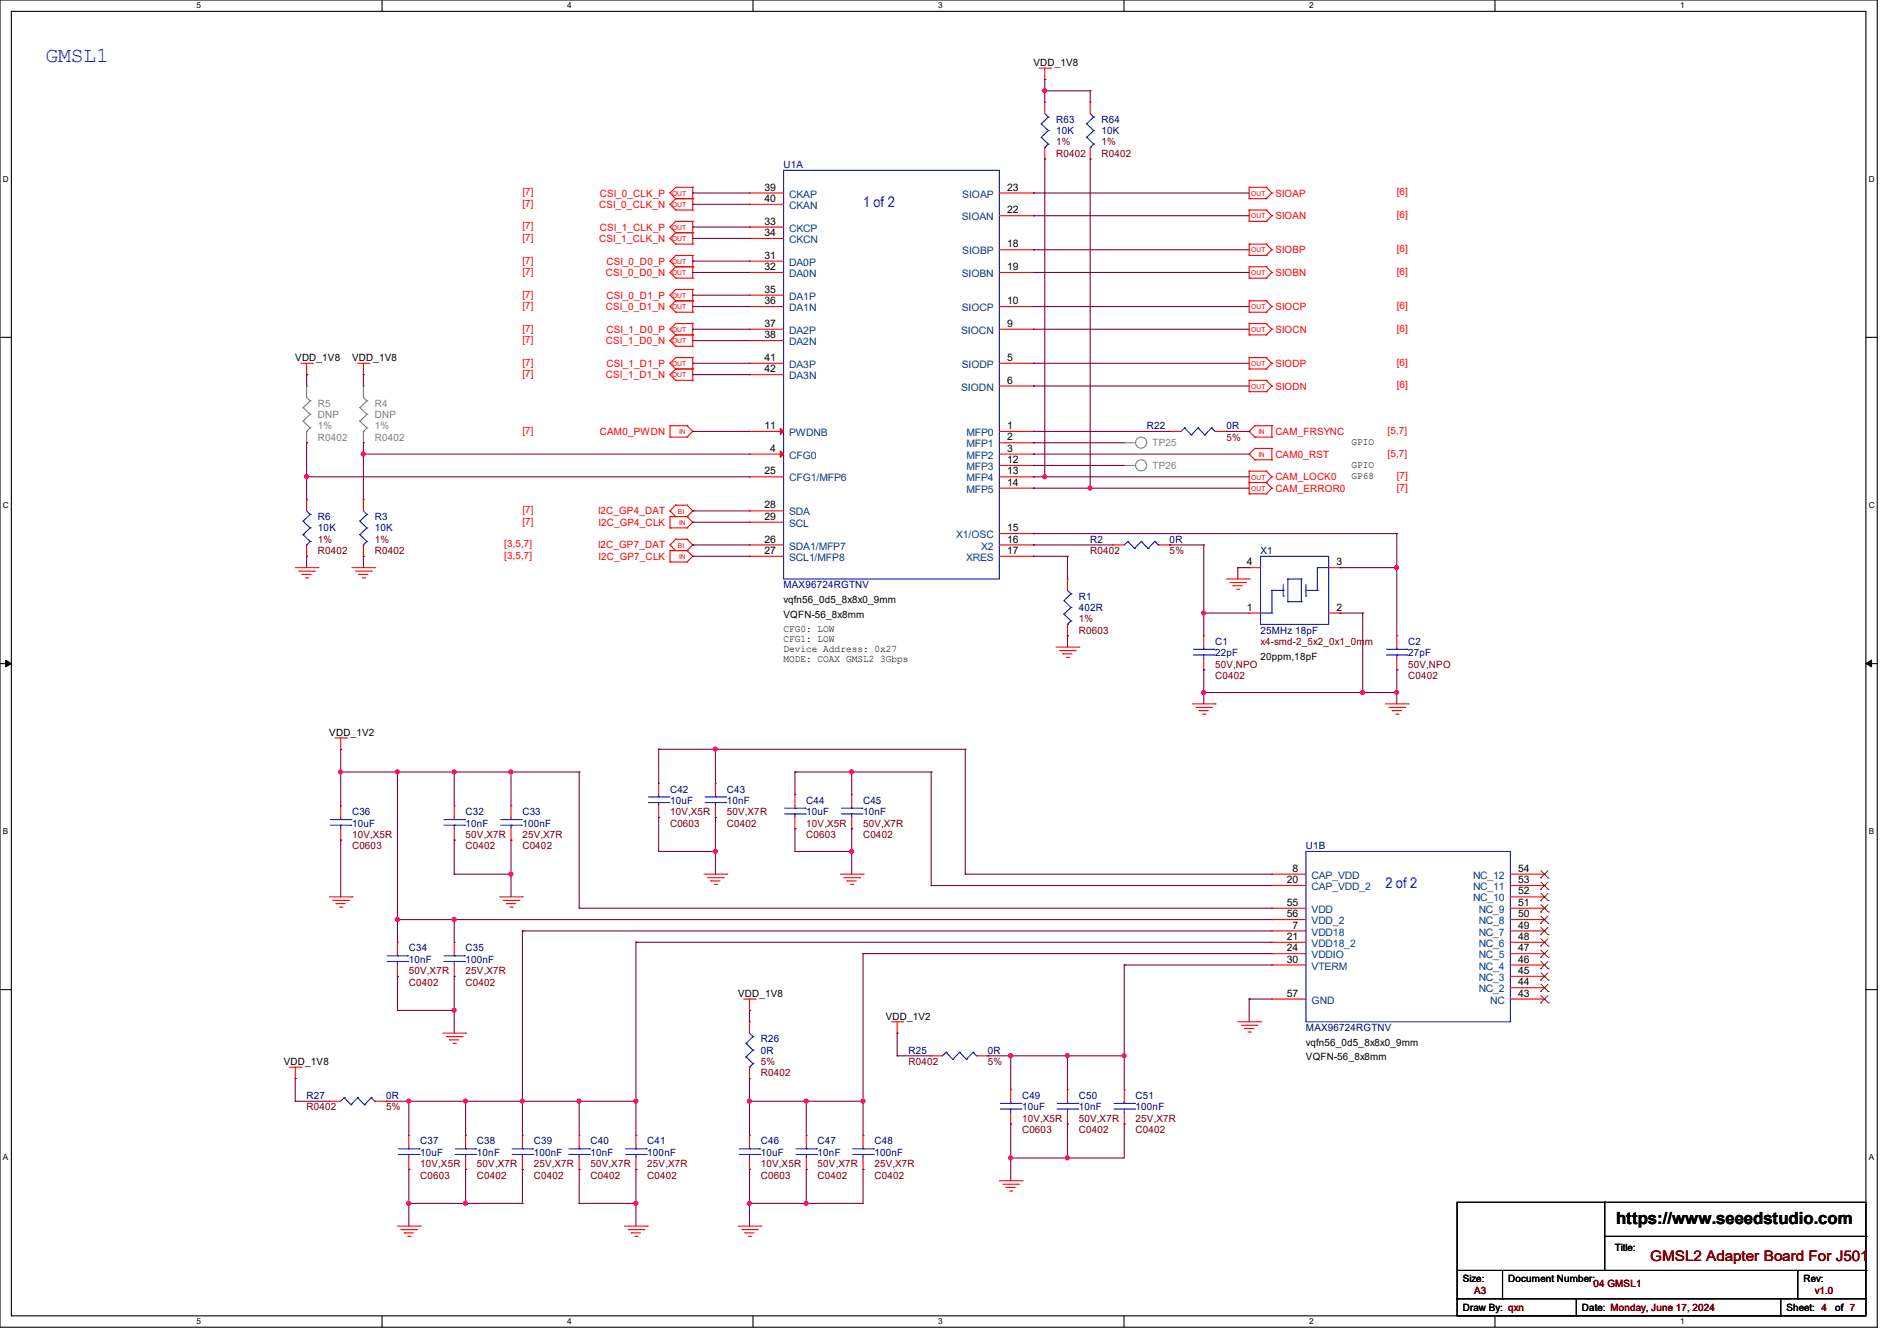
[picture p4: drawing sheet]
<svg xmlns="http://www.w3.org/2000/svg" width="297mm" height="210mm" viewBox="0 0 297 210" stroke-linecap="round" stroke-linejoin="round" font-family="sans-serif">
<path d="M0 0h293.9v207.9h-293.9zM1.8 1.8h290.3v204.3h-290.3z" fill="none" stroke="#000" stroke-width=".17"/>
<g fill="#fff">
<path d="M30.8 .2h.7v1.4h-.7z"/>
<path d="M30.8 206.2h.7v1.4h-.7z"/>
</g>
<path d="M59.8 0v1.8M59.8 206.1v1.8" fill="none" stroke="#000" stroke-width=".17"/>
<g fill="#fff">
<path d="M88.8 .2h.7v1.4h-.7z"/>
<path d="M88.8 206.2h.7v1.4h-.7z"/>
</g>
<path d="M117.9 0v1.8M117.9 206.1v1.8" fill="none" stroke="#000" stroke-width=".17"/>
<g fill="#fff">
<path d="M146.9 .2h.7v1.4h-.7z"/>
<path d="M146.9 206.2h.7v1.4h-.7z"/>
</g>
<path d="M176 0v1.8M176 206.1v1.8" fill="none" stroke="#000" stroke-width=".17"/>
<g fill="#fff">
<path d="M205 .2h.7v1.4h-.7z"/>
<path d="M205 206.2h.7v1.4h-.7z"/>
</g>
<path d="M234.1 0v1.8M234.1 206.1v1.8" fill="none" stroke="#000" stroke-width=".17"/>
<g fill="#fff">
<path d="M263.1 .2h.6v1.4h-.6z"/>
<path d="M263.1 206.2h.6v1.4h-.6z"/>
<path d="M.5 27.3h.9v1.4h-.9z"/>
<path d="M292.6 27.3h.9v1.4h-.9z"/>
<path d="M.5 78.4h.9v1.4h-.9z"/>
<path d="M292.6 78.4h.9v1.4h-.9z"/>
</g>
<path d="M0 52.8h1.8M292.1 52.8h1.8" fill="none" stroke="#000" stroke-width=".17"/>
<g fill="#fff">
<path d="M.5 129.5h.8v1.4h-.8z"/>
<path d="M292.6 129.5h.8v1.4h-.8z"/>
</g>
<path d="M0 103.9h1.8M292.1 103.9h1.8" fill="none" stroke="#000" stroke-width=".17"/>
<path d="M.9 103.4l.9 .5-.9 .5zM292.1 103.9l.9-.5v1z" fill="#000" stroke="#000" stroke-width=".16"/>
<g fill="#fff">
<path d="M.5 180.5h.8v1.4h-.8z"/>
<path d="M292.6 180.5h.8v1.4h-.8z"/>
</g>
<g fill="none" stroke="#000" stroke-width=".17">
<path d="M0 155h1.8M292.1 155h1.8M228.1 188.3h64v17.8h-64zM228.1 199h64M235.2 199v4.4M251.2 188.3h.1M251.2 188.3v10.7M251.2 193.6h40.9M281.5 199v4.4M292.1 199h.1M292.1 193.6h.1M228.1 203.4h.1"/>
<path d="M228.1 203.4h64M235.2 203.4h.1M246.8 206.1h.1M246.8 203.4v2.7M278.8 206.1h.1M278.8 203.4v2.7M281.5 203.4h.1"/>
</g>
<g fill="none" stroke="#f00" stroke-width=".17">
<path d="M162.7 10.7h1.8M163.6 12.4h.1M163.6 16h.1M163.6 10.7v1.7M163.6 16v1.8M164.5 10.7h.1M170.7 16h.1M170.7 16v1.8M104.9 30.2h.1M104.9 32h.1M104.9 35.6h.1M104.9 37.3h.1"/>
<path d="M104.9 30.2l.9 .9M104.9 32l.9 .9M104.9 35.6l.9 .8M104.9 37.3l.9 .9M105.8 29.3h.1M105.8 31.1h.1M105.8 32.9h.1M105.8 34.7h.1M105.8 36.4h.1M105.8 38.2h.1M105.8 29.3l-.9 .9M105.8 31.1h2.7"/>
<path d="M105.8 29.3h2.7M105.8 31.1l-.9 .9M105.8 32.9h2.7M105.8 34.7l-.9 .9M105.8 36.4h2.7M105.8 34.7h2.7M105.8 36.4l-.9 .9M105.8 38.2h2.7M108.5 29.3h.1M108.5 31.1h.1M108.5 32.9h.1M108.5 34.7h.1"/>
<path d="M108.5 36.4h.1M108.5 38.2h.1M108.5 29.3v3.6M108.5 34.7v3.5M117.3 32h.1M117.3 30.2h.1M117.3 37.3h.1M117.3 35.6h.1M117.3 32h5.4M117.3 30.2h5.4M117.3 37.3h5.4M117.3 35.6h5.4"/>
<path d="M156.5 30.2h5.3M156.5 39.1h5.3M156.5 33.8h5.3M161.8 39.1h.1M161.8 33.8h.1M161.8 30.2h.1M163.6 24.9h.1M163.6 23.1v1.8M170.7 24.9h.1M170.7 23.1v1.8M195.6 29.3h.1M195.6 31.1h.1"/>
<path d="M195.6 32.9h.1M195.6 34.7h.1M195.6 38.2h.1M195.6 31.1h2.6M195.6 29.3h2.6M195.6 32.9h2.6M195.6 34.7h2.6M195.6 38.2h2.6M195.6 29.3v1.8M195.6 32.9v1.8M195.6 38.2v1.8M198.2 29.3h.1"/>
<path d="M198.2 31.1h.1M198.2 32.9h.1M198.2 34.7h.1M198.2 38.2h.1M198.2 29.3l.9 .9M198.2 32.9l.9 .9M198.2 38.2l.9 .9M199.1 30.2h.1M199.1 33.8h.1M199.1 39.1h.1M199.1 30.2l-.9 .9M199.1 33.8l-.9 .9"/>
<path d="M199.1 39.1l-.9 .9M47.1 56.9h1.8M48 58.7h.1M48 56.9v1.8M48.9 56.9h.1M56 56.9h1.8M56.9 58.7h.1M56.9 56.9v1.8M57.8 56.9h.1M104.9 40.9h.1M104.9 42.7h.1M104.9 46.2h.1"/>
<path d="M104.9 48h.1M104.9 51.6h.1M104.9 53.3h.1M104.9 56.9h.1M104.9 58.7h.1M104.9 40.9l.9 .9M104.9 42.7l.9 .9M104.9 46.2l.9 .9M104.9 48l.9 .9M104.9 51.6l.9 .9M104.9 53.3l.9 .9M104.9 56.9l.9 .9"/>
<path d="M104.9 58.7l.9 .9M105.8 40h.1M105.8 41.8h.1M105.8 43.6h.1M105.8 45.3h.1M105.8 47.1h.1M105.8 48.9h.1M105.8 50.7h.1M105.8 52.5h.1M105.8 54.2h.1M105.8 56h.1M105.8 57.8h.1"/>
<path d="M105.8 59.6h.1M105.8 40l-.9 .9M105.8 41.8h2.7M105.8 40h2.7M105.8 41.8l-.9 .9M105.8 43.6h2.7M105.8 45.3l-.9 .9M105.8 47.1h2.7M105.8 45.3h2.7M105.8 47.1l-.9 .9M105.8 48.9h2.7M105.8 50.7l-.9 .9"/>
<path d="M105.8 52.5h2.7M105.8 50.7h2.7M105.8 52.5l-.9 .8M105.8 54.2h2.7M105.8 56l-.9 .9M105.8 57.8h2.7M105.8 56h2.7M105.8 57.8l-.9 .9M105.8 59.6h2.7M108.5 40h.1M108.5 41.8h.1M108.5 43.6h.1"/>
<path d="M108.5 45.3h.1M108.5 47.1h.1M108.5 48.9h.1M108.5 50.7h.1M108.5 52.5h.1M108.5 54.2h.1M108.5 56h.1M108.5 57.8h.1M108.5 59.6h.1M108.5 40v3.6M108.5 45.3v3.6M108.5 50.7v3.5"/>
<path d="M108.5 56v3.6M117.3 42.7h.1M117.3 40.9h.1M117.3 48h.1M117.3 46.2h.1M117.3 53.3h.1M117.3 51.6h.1M117.3 58.7h.1M117.3 56.9h.1M117.3 56.9h5.4M117.3 42.7h5.4M117.3 40.9h5.4"/>
<path d="M117.3 48h5.4M117.3 46.2h5.4M117.3 53.3h5.4M117.3 51.6h5.4M117.3 58.7h5.4M156.5 56.9h5.3M156.5 42.7h5.3M156.5 48h5.3M156.5 51.6h5.3M161.8 42.7h.1M161.8 56.9h.1M161.8 51.6h.1"/>
<path d="M161.8 48h.1M195.6 40h.1M195.6 41.8h.1M195.6 43.6h.1M195.6 47.1h.1M195.6 48.9h.1M195.6 50.7h.1M195.6 52.5h.1M195.6 56h.1M195.6 57.8h.1M195.6 59.6h.1M195.6 41.8h2.6"/>
<path d="M195.6 40h2.6M195.6 43.6h2.6M195.6 47.1h2.6M195.6 48.9h2.6M195.6 52.5h2.6M195.6 50.7h2.6M195.6 57.8h2.6M195.6 56h2.6M195.6 59.6h2.6M195.6 41.8v1.8M195.6 47.1v1.8M195.6 50.7v1.8"/>
<path d="M195.6 56v1.8M195.6 59.6v1.7M198.2 40h.1M198.2 41.8h.1M198.2 43.6h.1M198.2 47.1h.1M198.2 48.9h.1M198.2 50.7h.1M198.2 52.5h.1M198.2 56h.1M198.2 57.8h.1M198.2 59.6h.1"/>
<path d="M198.2 41.8l.9 .9M198.2 47.1l.9 .9M198.2 50.7l.9 .9M198.2 56l.9 .9M198.2 59.6l.9 .9M199.1 42.7h.1M199.1 48h.1M199.1 51.6h.1M199.1 56.9h.1M199.1 42.7l-.9 .9M199.1 48l-.9 .9M199.1 51.6l-.9 .9"/>
<path d="M199.1 56.9l-.9 .9M48 78.2h.1M48 78.2v1.8M56.9 78.2h.1M56.9 78.2v1.8M104.9 66.7h.1M104.9 68.5h.1M104.9 68.5h2.7M104.9 66.7h2.7M104.9 66.7v1.8M105.8 79.1h.1M105.8 79.1h1.8"/>
<path d="M105.8 79.1l-.9 .9M107.6 66.7h.1M107.6 68.5h.1M107.6 79.1h.1M107.6 66.7l.9 .9M107.6 79.1l.9 .9M108.5 67.6h.1M108.5 67.6l-.9 .9M117.3 71.1h.1M117.3 67.6h.1M117.3 74.7h.1M117.3 67.6h5.4"/>
<path d="M117.3 71.1h5.4M117.3 74.7h5.4M156.5 67.6h5.3M156.5 71.1h5.3M156.5 60.5h5.3M156.5 74.7h5.3M156.5 69.3h5.3M156.5 72.9h5.3M156.5 76.5h5.3M161.8 60.5h.1M161.8 67.6h.1M161.8 69.3h.1"/>
<path d="M161.8 71.1h.1M161.8 72.9h.1M161.8 74.7h.1M161.8 76.5h.1M183.1 67.6h.1M183.1 67.6h1.8M190.2 67.6h1.8M192 67.6h.1M195.6 71.1h.1M195.6 67.6h.1M195.6 73.8h.1M195.6 75.6h.1"/>
<path d="M195.6 77.3h.1M195.6 61.3h.1M195.6 71.1l.9 .9M195.6 67.6l.9 .9M195.6 75.6h2.6M195.6 73.8h2.6M195.6 73.8v3.5M195.6 77.3h2.6M195.6 61.3h2.6M196.5 70.2h.1M196.5 72h.1M196.5 66.7h.1"/>
<path d="M196.5 68.5h.1M196.5 68.5h2.6M196.5 66.7h2.6M196.5 70.2l-.9 .9M196.5 72h2.6M196.5 70.2h2.6M196.5 66.7l-.9 .9M198.2 73.8h.1M198.2 75.6h.1M198.2 77.3h.1M198.2 61.3h.1M198.2 73.8l.9 .9"/>
<path d="M198.2 75.6l.9 .9M199.1 70.2h.1M199.1 72h.1M199.1 66.7h.1M199.1 68.5h.1M199.1 74.7h.1M199.1 76.5h.1M199.1 60.5h.1M199.1 66.7v1.8M199.1 70.2v1.8M199.1 74.7l-.9 .9M199.1 76.5l-.9 .8"/>
<path d="M199.1 60.5l-.9 .8M46.2 88.9h3.6M46.8 89.5h2.4M47.3 90h.1M47.3 90h1.4M47.8 90.5h.4M48 87.1h.1M48 85.3v1.8M48.2 90.5h.1M49.2 89.5h.1M49.8 88.9h.1M55.1 88.9h3.6"/>
<path d="M55.7 89.5h2.4M56.2 90h.1M56.2 90h1.4M56.7 90.5h.4M56.9 87.1h.1M56.9 85.3v1.8M57.1 90.5h.1M58.1 89.5h.1M58.7 88.9h.1M104.9 80.9h.1M104.9 82.7h.1M104.9 80h.1"/>
<path d="M104.9 85.3h.1M104.9 86.2h.1M104.9 88h.1M104.9 80.9v1.8M104.9 86.2v1.8M104.9 82.7h2.7M104.9 80.9h2.7M104.9 80l.9 .9M104.9 85.3l.9 .9M104.9 86.2h2.7M104.9 88h2.7M105.8 84.5h.1"/>
<path d="M105.8 84.5l-.9 .8M105.8 84.5h1.8M107.6 80.9h.1M107.6 82.7h.1M107.6 84.5h.1M107.6 86.2h.1M107.6 88h.1M107.6 80.9l.9 .9M107.6 84.5l.9 .8M107.6 86.2l.9 .9M108.5 81.8h.1M108.5 80h.1"/>
<path d="M108.5 85.3h.1M108.5 87.1h.1M108.5 81.8l-.9 .9M108.5 80l-.9 .9M108.5 85.3l-.9 .9M108.5 87.1l-.9 .9M117.3 81.8h.1M117.3 87.1h.1M117.3 80h.1M117.3 85.3h.1M117.3 81.8h5.4M117.3 87.1h5.4"/>
<path d="M117.3 80h5.4M117.3 85.3h5.4M156.5 87.1h5.3M156.5 85.3h5.3M156.5 83.6h5.3M161.8 83.6h.1M161.8 85.3h.1M161.8 87.1h.1M167.1 90.7h.1M167.1 99.6h.1M167.1 90.7v1.8M167.1 97.8v1.8"/>
<path d="M174.2 85.3h.1M174.2 85.3h1.8M181.4 85.3h1.7M183.1 85.3h.1M188.5 99.6h.1M188.5 99.6v1.7M192 90.7h3.6M192.6 91.2h2.4M193.1 91.7h.1M193.1 91.7h1.4M193.6 92.3h.4M194 92.3h.1"/>
<path d="M195 91.2h.1M195.6 90.7h.1M195.6 96h.1M195.6 88.9h.1M195.6 88.9h1.8M195.6 96h1.8M208 88.9h1.8M208 96h1.8M209.8 88.9h.1M209.8 96h.1M218.7 99.6h.1M218.7 99.6v1.7"/>
<path d="M52.5 115.6h1.7M53.3 117.3h.1M53.3 115.6v1.7M54.2 115.6h.1M165.4 101.3h3.5M165.9 101.9h2.5M166.4 102.4h.1M166.4 102.4h1.5M167 103h.3M167.3 103h.1M168.4 101.9h.1M168.9 101.3h.1"/>
<path d="M186.7 110.2h3.5M187.2 110.8h2.5M187.7 111.3h.1M187.7 111.3h1.5M188.3 111.8h.3M188.5 104.9h.1M188.5 103.1v1.8M188.6 111.8h.1M189.7 110.8h.1M190.2 110.2h.1M216.9 110.2h3.6M217.5 110.8h2.4"/>
<path d="M218 111.3h.1M218 111.3h1.4M218.5 111.8h.4M218.7 104.9h.1M218.7 103.1v1.8M218.9 111.8h.1M219.9 110.8h.1M220.5 110.2h.1M53.3 126.2h.1M53.3 131.6h.1M53.3 126.2v1.8M53.3 129.8v1.8"/>
<path d="M71.1 126.2h.1M71.1 131.6h.1M71.1 126.2v1.8M71.1 129.8v1.8M80 126.2h.1M80 131.6h.1M80 126.2v1.8M80 129.8v1.8M103.1 122.7h.1M103.1 128h.1M103.1 122.7v1.8M103.1 126.2v1.8"/>
<path d="M110.2 136.9h3.6M110.8 137.5h2.4M111.3 138h.1M111.3 138h1.4M111.8 138.5h.4M112 122.7h.1M112 128h.1M112 122.7v1.8M112 126.2v1.8M112.2 138.5h.1M113.2 137.5h.1M113.8 136.9h.1"/>
<path d="M124.5 124.5h.1M124.5 129.8h.1M124.5 124.5v1.7M124.5 128v1.8M131.6 136.9h3.5M132.1 137.5h2.5M132.6 138h.1M132.6 138h1.5M133.2 138.5h.3M133.3 124.5h.1M133.3 129.8h.1M133.3 124.5v1.7"/>
<path d="M133.3 128v1.8M133.5 138.5h.1M134.6 137.5h.1M135.1 136.9h.1M199.1 136.9h.1M199.1 138.7h.1M199.1 136.9h5.4M199.1 138.7h5.4M236.5 136.9h5.3M236.5 138.7h5.3M241.8 138.7h.1M241.8 136.9h.1"/>
<path d="M51.6 140.5h3.5M52.1 141h2.5M52.6 141.5h.1M52.6 141.5h1.5M53.2 142.1h.3M53.5 142.1h.1M54.6 141h.1M55.1 140.5h.1M62.2 147.6h.1M62.2 152.9h.1M62.2 147.6v1.8M62.2 151.1v1.8"/>
<path d="M71.1 147.6h.1M71.1 152.9h.1M71.1 147.6v1.8M71.1 151.1v1.8M78.2 140.5h3.6M78.8 141h2.4M79.3 141.5h.1M79.3 141.5h1.4M79.8 142.1h.4M80.2 142.1h.1M81.2 141h.1M81.8 140.5h.1"/>
<path d="M116.5 156.5h1.7M117.3 158.2h.1M117.3 156.5v1.7M118.2 156.5h.1M199.1 142.2h.1M199.1 144h.1M199.1 145.8h.1M199.1 147.6h.1M199.1 149.4h.1M199.1 151.1h.1M199.1 156.5h.1M199.1 156.5h5.4"/>
<path d="M199.1 151.1h5.4M199.1 149.4h5.4M199.1 147.6h5.4M199.1 145.8h5.4M199.1 144h5.4M199.1 142.2h5.4M236.5 140.5h5.3M236.5 156.5h5.3M236.5 154.7h5.3M236.5 152.9h5.3M236.5 151.1h5.3M236.5 149.4h5.3"/>
<path d="M236.5 147.6h5.3M236.5 145.8h5.3M236.5 144h5.3M236.5 142.2h5.3M241.8 156.5h.1M241.8 154.7h.1M241.8 152.9h.1M241.8 151.1h.1M241.8 149.4h.1M241.8 147.6h.1M241.8 145.8h.1M241.8 144h.1"/>
<path d="M241.8 142.2h.1M241.8 140.5h.1M45.3 167.1h1.8M46.2 168.9h.1M46.2 167.1v1.8M47.1 167.1h.1M51.6 172.5h.1M51.6 172.5h1.7M58.7 172.5h1.8M60.5 172.5h.1M64 177.8h.1M64 177.8v1.8"/>
<path d="M69.3 161.8h3.6M69.9 162.3h2.4M70.4 162.9h.1M70.4 162.9h1.4M71 163.4h.3M71.3 163.4h.1M72.3 162.3h.1M72.9 161.8h.1M72.9 177.8h.1M72.9 177.8v1.8M81.8 177.8h.1M81.8 177.8v1.8"/>
<path d="M90.7 177.8h.1M90.7 177.8v1.8M99.6 177.8h.1M99.6 177.8v1.8M117.3 160h.1M117.3 168.9h.1M117.3 177.8h.1M117.3 160v1.8M117.3 167.1v1.8M117.3 177.8v1.8M126.2 177.8h.1M126.2 177.8v1.8"/>
<path d="M135.1 177.8h.1M135.1 177.8v1.8M139.6 160h1.8M140.5 161.8h.1M140.5 160v1.8M141.4 160h.1M145.8 165.4h.1M145.8 165.4h1.8M152.9 165.4h1.8M154.7 165.4h.1M158.2 170.7h.1M158.2 176h.1"/>
<path d="M158.2 170.7v1.8M158.2 174.2v1.8M167.1 170.7h.1M167.1 176h.1M167.1 170.7v1.8M167.1 174.2v1.8M176 170.7h.1M176 176h.1M176 170.7v1.8M176 174.2v1.8M193.8 160h3.6M194.4 160.6h2.4"/>
<path d="M194.9 161.1h.1M194.9 161.1h1.4M195.4 161.6h.3M195.7 161.6h.1M196.8 160.6h.1M197.4 160h.1M62.2 192h3.6M62.8 192.6h2.4M63.3 193.1h.1M63.3 193.1h1.4M63.8 193.6h.4M64 183.1h.1"/>
<path d="M64 181.4v1.7M64.2 193.6h.1M65.2 192.6h.1M65.8 192h.1M72.9 183.1h.1M72.9 181.4v1.7M81.8 183.1h.1M81.8 181.4v1.7M90.7 183.1h.1M90.7 181.4v1.7M97.8 192h3.5M98.3 192.6h2.5"/>
<path d="M98.8 193.1h.1M98.8 193.1h1.5M99.4 193.6h.3M99.6 183.1h.1M99.6 181.4v1.7M99.7 193.6h.1M100.8 192.6h.1M101.3 192h.1M115.6 192h3.5M116.1 192.6h2.5M116.6 193.1h.1M116.6 193.1h1.5"/>
<path d="M117.2 193.6h.3M117.3 183.1h.1M117.3 181.4v1.7M117.5 193.6h.1M118.6 192.6h.1M119.1 192h.1M126.2 183.1h.1M126.2 181.4v1.7M135.1 183.1h.1M135.1 181.4v1.7M156.5 184.9h3.5M157 185.5h2.5"/>
<path d="M157.5 186h.1M157.5 186h1.5M158.1 186.5h.3M158.4 186.5h.1M159.5 185.5h.1M160 184.9h.1"/>
</g>
<g fill="none" stroke="#00f" stroke-width=".17">
<path d="M163 19.4h.1M163 19.4l1.1 1M163.6 17.8l.5 .5M164.1 18.3h.1M164.1 18.3l-1.1 1.1M170.1 19.4h.1M170.1 19.4l1.1 1M170.7 17.8l.5 .5M171.2 18.3h.1M171.2 18.3l-1.1 1.1M122.7 26.7h33.8v64h-33.8zM163 21.5h.1"/>
<path d="M163 21.5l1.1 1.1M163.6 23.1h.1M164.1 20.4h.1M164.1 22.6h.1M164.1 20.4l-1.1 1.1M164.1 22.6l-.5 .5M170.1 21.5h.1M170.1 21.5l1.1 1.1M170.7 23.1h.1M171.2 20.4h.1M171.2 22.6h.1M171.2 20.4l-1.1 1.1"/>
<path d="M171.2 22.6l-.5 .5M185.5 67h.1M185.5 67l-.6 .6M185.5 67l1 1.1M186.5 68.1h.1M187.6 67h.1M187.6 67l-1.1 1.1M187.6 67l1 1.1M188.6 68.1h.1M189.7 67h.1M189.7 67l-1.1 1.1M189.7 67l.5 .6"/>
<path d="M190.2 67.6h.1M47.5 81.6h.1M47.5 83.7h.1M47.5 81.6l1.1 1.1M47.5 83.7l1.1 1.1M48 85.3h.1M48 80l.6 .6M48.6 80.6h.1M48.6 82.7h.1M48.6 84.8h.1M48.6 80.6l-1.1 1M48.6 82.7l-1.1 1"/>
<path d="M48.6 84.8l-.6 .5M56.3 81.6h.1M56.3 83.7h.1M56.3 81.6l1.1 1.1M56.3 83.7l1.1 1.1M56.9 85.3h.1M56.9 80l.5 .6M57.4 80.6h.1M57.4 82.7h.1M57.4 84.8h.1M57.4 80.6l-1.1 1M57.4 82.7l-1.1 1"/>
<path d="M57.4 84.8l-.5 .5M166.6 94.1h.1M166.6 96.2h.1M166.6 94.1l1.1 1M166.6 96.2l1.1 1M167.1 97.8h.1M167.1 92.5l.6 .5M167.7 93h.1M167.7 95.1h.1M167.7 97.2h.1M167.7 93l-1.1 1.1M167.7 95.1l-1.1 1.1"/>
<path d="M167.7 97.2l-.6 .6M176.6 84.8h.1M176.6 84.8l-.6 .5M176.6 84.8l1 1.1M177.6 85.9h.1M178.7 84.8h.1M178.7 84.8l-1.1 1.1M178.7 84.8l1 1.1M179.7 85.9h.1M180.8 84.8h.1M180.8 84.8l-1.1 1.1M180.8 84.8l.6 .5"/>
<path d="M181.4 85.3h.1M197.4 87.1h10.6v10.7h-10.6zM197.4 96h1.7M199.1 96h.1M199.1 92.5h.1M199.1 92.5h1.8M199.1 92.5v3.5M200.9 93.3h.1M200.9 92.5h.1M200.9 91.6v1.7M201.6 94.2h.1M201.6 90.7h.1"/>
<path d="M201.6 90.7v3.5M201.6 94.2h2.2M201.6 90.7h2.2M203.8 94.2h.1M203.8 90.7h.1M203.8 90.7v3.5M204.5 93.3h.1M204.5 91.6v1.7M204.5 92.5h1.7M206.2 92.5h.1M206.2 88.9h.1M206.2 88.9v3.6"/>
<path d="M206.2 88.9h1.8M208 88.9h.1M186.9 101.7h3.2M186.9 102.6h3.2M188.5 102.6h.1M188.5 101.7h.1M188.5 101.3v.4M188.5 102.6v.5M190.1 101.7h.1M190.1 102.6h.1M217.1 101.7h3.2M217.1 102.6h3.2"/>
<path d="M218.7 102.6h.1M218.7 101.7h.1M218.7 101.3v.4M218.7 102.6v.5M220.3 101.7h.1M220.3 102.6h.1M51.7 128.4h3.2M51.7 129.2h3.2M53.3 129.2h.1M53.3 128.4h.1M53.3 128v.4M53.3 129.2v.6"/>
<path d="M54.9 128.4h.1M54.9 129.2h.1M69.5 128.4h3.2M69.5 129.2h3.2M71.1 129.2h.1M71.1 128.4h.1M71.1 128v.4M71.1 129.2v.6M72.7 128.4h.1M72.7 129.2h.1M78.4 128.4h3.2M78.4 129.2h3.2"/>
<path d="M80 129.2h.1M80 128.4h.1M80 128v.4M80 129.2v.6M81.6 128.4h.1M81.6 129.2h.1M101.5 124.8h3.2M101.5 125.7h3.2M103.1 125.7h.1M103.1 124.8h.1M103.1 124.5v.3M103.1 125.7v.5"/>
<path d="M104.7 124.8h.1M104.7 125.7h.1M110.4 124.8h3.2M110.4 125.7h3.2M112 125.7h.1M112 124.8h.1M112 124.5v.3M112 125.7v.5M113.6 124.8h.1M113.6 125.7h.1M122.9 126.6h3.2M122.9 127.5h3.2"/>
<path d="M124.5 127.5h.1M124.5 126.6h.1M124.5 126.2v.4M124.5 127.5v.5M126.1 126.6h.1M126.1 127.5h.1M131.7 126.6h3.3M131.7 127.5h3.3M133.3 127.5h.1M133.3 126.6h.1M133.3 126.2v.4M133.3 127.5v.5"/>
<path d="M135 126.6h.1M135 127.5h.1M204.5 133.3h32v26.7h-32zM60.6 149.7h3.2M60.6 150.6h3.2M62.2 150.6h.1M62.2 149.7h.1M62.2 149.4v.3M62.2 150.6v.5M63.8 149.7h.1M63.8 150.6h.1M69.5 149.7h3.2"/>
<path d="M69.5 150.6h3.2M71.1 150.6h.1M71.1 149.7h.1M71.1 149.4v.3M71.1 150.6v.5M72.7 149.7h.1M72.7 150.6h.1M53.9 171.9h.1M53.9 171.9l-.6 .6M53.9 171.9l1 1.1M54.9 173h.1M56 171.9h.1"/>
<path d="M56 171.9l-1.1 1.1M56 171.9l1.1 1.1M57.1 173h.1M58.1 171.9h.1M58.1 171.9l-1 1.1M58.1 171.9l.6 .6M58.7 172.5h.1M62.4 179.9h3.2M64 179.9h.1M64 179.6v.3M65.6 179.9h.1M71.3 179.9h3.2"/>
<path d="M72.9 179.9h.1M72.9 179.6v.3M74.5 179.9h.1M80.2 179.9h3.2M81.8 179.9h.1M81.8 179.6v.3M83.4 179.9h.1M89.1 179.9h3.2M90.7 179.9h.1M90.7 179.6v.3M92.3 179.9h.1M98 179.9h3.2"/>
<path d="M99.6 179.9h.1M99.6 179.6v.3M101.2 179.9h.1M115.7 179.9h3.3M116.8 163.4h.1M116.8 165.5h.1M116.8 163.4l1.1 1.1M116.8 165.5l1.1 1.1M117.3 167.1h.1M117.3 179.9h.1M117.3 161.8l.6 .5M117.3 179.6v.3"/>
<path d="M117.9 162.3h.1M117.9 164.5h.1M117.9 166.6h.1M117.9 162.3l-1.1 1.1M117.9 164.5l-1.1 1M117.9 166.6l-.6 .5M119 179.9h.1M124.6 179.9h3.2M126.2 179.9h.1M126.2 179.6v.3M127.8 179.9h.1M133.5 179.9h3.2"/>
<path d="M135.1 179.9h.1M135.1 179.6v.3M136.7 179.9h.1M148.1 164.8h.1M148.1 164.8l-.5 .6M148.1 164.8l1.1 1.1M149.2 165.9h.1M150.2 164.8h.1M150.2 164.8l-1 1.1M150.2 164.8l1.1 1.1M151.3 165.9h.1M152.4 164.8h.1"/>
<path d="M152.4 164.8l-1.1 1.1M152.4 164.8l.5 .6M152.9 165.4h.1M156.6 172.8h3.3M156.6 173.7h3.3M158.2 173.7h.1M158.2 172.8h.1M158.2 172.5v.3M158.2 173.7v.5M159.9 172.8h.1M159.9 173.7h.1M165.5 172.8h3.2"/>
<path d="M165.5 173.7h3.2M167.1 173.7h.1M167.1 172.8h.1M167.1 172.5v.3M167.1 173.7v.5M168.7 172.8h.1M168.7 173.7h.1M174.4 172.8h3.2M174.4 173.7h3.2M176 173.7h.1M176 172.8h.1M176 172.5v.3"/>
<path d="M176 173.7v.5M177.6 172.8h.1M177.6 173.7h.1M62.4 180.8h3.2M64 180.8h.1M64 180.8v.6M65.6 180.8h.1M71.3 180.8h3.2M72.9 180.8h.1M72.9 180.8v.6M74.5 180.8h.1M80.2 180.8h3.2"/>
<path d="M81.8 180.8h.1M81.8 180.8v.6M83.4 180.8h.1M89.1 180.8h3.2M90.7 180.8h.1M90.7 180.8v.6M92.3 180.8h.1M98 180.8h3.2M99.6 180.8h.1M99.6 180.8v.6M101.2 180.8h.1M115.7 180.8h3.3"/>
<path d="M117.3 180.8h.1M117.3 180.8v.6M119 180.8h.1M124.6 180.8h3.2M126.2 180.8h.1M126.2 180.8v.6M127.8 180.8h.1M133.5 180.8h3.2M135.1 180.8h.1M135.1 180.8v.6M136.7 180.8h.1"/>
</g>
<g fill="#f00" stroke="#f00" stroke-width=".17">
<path d="M122.2 70.6l.5 .5-.5 .5z"/>
<path d="M122.2 67.1l.5 .5-.5 .5z"/>
</g>
<g fill="none" stroke="#804000" stroke-width=".16">
<path d="M241.2 139.3h.1M241.2 137.5h.1M241.3 139.9l1.1 1.2M241.3 138.1l1.1 1.2M241.3 136.4l1.1 1.1M242.4 139.9l-1.2 1.2M242.4 138.1l-1.2 1.2M242.4 136.4l-1.2 1.1M242.4 139.3h.1M242.4 137.5h.1M241.2 157.1h.1M241.2 155.3h.1"/>
<path d="M241.2 153.5h.1M241.2 151.7h.1M241.2 149.9h.1M241.2 148.2h.1M241.2 146.4h.1M241.2 144.6h.1M241.2 142.8h.1M241.2 141.1h.1M241.3 155.9l1.1 1.2M241.3 154.1l1.1 1.2M241.3 152.4l1.1 1.1M241.3 150.6l1.1 1.1"/>
<path d="M241.3 148.8l1.1 1.1M241.3 147l1.1 1.2M241.3 145.2l1.1 1.2M241.3 143.5l1.1 1.1M241.3 141.7l1.1 1.1M242.4 155.9l-1.2 1.2M242.4 154.1l-1.2 1.2M242.4 152.4l-1.2 1.1M242.4 150.6l-1.2 1.1M242.4 148.8l-1.2 1.1M242.4 147l-1.2 1.2M242.4 145.2l-1.2 1.2"/>
<path d="M242.4 143.5l-1.2 1.1M242.4 141.7l-1.2 1.1M242.4 157.1h.1M242.4 155.3h.1M242.4 153.5h.1M242.4 151.7h.1M242.4 149.9h.1M242.4 148.2h.1M242.4 146.4h.1M242.4 144.6h.1M242.4 142.8h.1M242.4 141.1h.1"/>
</g>
<g fill="none" stroke="#808080" stroke-width=".17">
<path d="M47.5 63.8h.1M47.5 66h.1M47.5 63.8l1.1 1.1M47.5 66l1.1 1M48 67.6h.1M48 60.5h.1M48 69.3h.1M48 60.5v1.7l.6 .6M48 67.6v1.7M48.6 62.8h.1M48.6 64.9h.1M48.6 67h.1"/>
<path d="M48.6 62.8l-1.1 1M48.6 64.9l-1.1 1.1M48.6 67l-.6 .6M56.3 63.8h.1M56.3 66h.1M56.3 63.8l1.1 1.1M56.3 66l1.1 1M56.9 67.6h.1M56.9 60.5h.1M56.9 69.3h.1M56.9 60.5v1.7l.5 .6M56.9 67.6v1.7"/>
<path d="M57.4 62.8h.1M57.4 64.9h.1M57.4 67h.1M57.4 62.8l-1.1 1M57.4 64.9l-1.1 1.1M57.4 67l-.5 .6M176 69.3h.1M176 72.9h.1M176 69.3h1.8M176 72.9h1.8"/>
<circle cx="178.7" cy="72.9" r=".87"/>
<circle cx="178.7" cy="69.3" r=".87"/>
</g>
<g fill="none" stroke="#800040" stroke-width=".17">
<path d="M163.6 12.4h.1M163.6 14.2h.1M163.6 12.4v3.6M163.6 14.2h7.1M170.7 14.2h.1M170.7 14.2v1.8M108.5 30.2h.1M108.5 32h.1M108.5 35.6h.1M108.5 37.3h.1M108.5 30.2h8.8M108.5 32h8.8"/>
<path d="M108.5 35.6h8.8M108.5 37.3h8.8M161.8 30.2h.1M161.8 33.8h.1M161.8 39.1h.1M161.8 30.2h33.8M161.8 33.8h33.8M161.8 39.1h33.8M163.6 24.9h.1M163.6 24.9v49.8M170.7 24.9h.1M170.7 24.9v51.6"/>
<path d="M48 58.7h.1M48 58.7v1.8M56.9 58.7h.1M56.9 58.7v1.8M108.5 40.9h.1M108.5 42.7h.1M108.5 46.2h.1M108.5 48h.1M108.5 51.6h.1M108.5 53.3h.1M108.5 56.9h.1M108.5 58.7h.1"/>
<path d="M108.5 40.9h8.8M108.5 42.7h8.8M108.5 46.2h8.8M108.5 48h8.8M108.5 51.6h8.8M108.5 53.3h8.8M108.5 56.9h8.8M108.5 58.7h8.8M161.8 42.7h.1M161.8 48h.1M161.8 51.6h.1M161.8 56.9h.1"/>
<path d="M161.8 42.7h33.8M161.8 48h33.8M161.8 51.6h33.8M161.8 56.9h33.8M48 69.3h.1M48 74.7h.1M48 74.7h69.3M48 69.3v8.9M56.9 69.3h.1M56.9 71.1h.1M56.9 71.1h60.4M56.9 69.3v8.9"/>
<path d="M108.5 67.6h.1M108.5 67.6h8.8M161.8 67.6h.1M161.8 69.3h.1M161.8 71.1h.1M161.8 72.9h.1M161.8 74.7h.1M161.8 76.5h.1M161.8 60.5h.1M161.8 67.6h21.3M161.8 69.3h14.2M161.8 71.1h33.8"/>
<path d="M161.8 72.9h14.2M161.8 74.7h33.8M161.8 76.5h33.8M161.8 60.5h33.8M163.6 74.7h.1M170.7 76.5h.1M192 67.6h.1M192 67.6h3.6M48 87.1h.1M48 87.1v1.8M56.9 87.1h.1M56.9 87.1v1.8"/>
<path d="M108.5 80h.1M108.5 81.8h.1M108.5 87.1h.1M108.5 85.3h.1M108.5 87.1h8.8M108.5 85.3h8.8M108.5 80h8.8M108.5 81.8h8.8M161.8 87.1h.1M161.8 85.3h.1M161.8 83.6h.1M161.8 87.1h5.3"/>
<path d="M161.8 85.3h12.4M161.8 83.6h56.9M167.1 87.1h.1M167.1 99.6h.1M167.1 87.1v3.6M167.1 99.6v1.7M183.1 85.3h.1M183.1 85.3h5.4M188.5 85.3h.1M188.5 96h.1M188.5 85.3v14.3M188.5 96h7.1"/>
<path d="M193.8 88.9h.1M193.8 88.9h1.8M193.8 88.9v1.8M209.8 88.9h.1M209.8 96h.1M209.8 96h3.6M209.8 88.9h8.9M213.4 96h.1M213.4 96v12.5M218.7 83.6h.1M218.7 88.9h.1M218.7 83.6v16"/>
<path d="M53.3 117.3h.1M53.3 117.3v8.9M103.1 117.3h.1M103.1 117.3h48M103.1 117.3v5.4M112 117.3h.1M112 117.3v5.4M151.1 117.3h.1M151.1 117.3v19.6M188.5 104.9h.1M188.5 108.5h.1M188.5 104.9v5.3"/>
<path d="M188.5 108.5h30.2M213.4 108.5h.1M218.7 104.9h.1M218.7 108.5h.1M218.7 104.9v5.3M53.3 120.9h.1M53.3 131.6h.1M53.3 120.9h37.4M53.3 131.6v8.9M62.2 120.9h.1M62.2 120.9v26.7M71.1 131.6h.1"/>
<path d="M71.1 136.9h.1M71.1 120.9h.1M71.1 120.9v5.3M71.1 131.6v5.3M71.1 136.9h8.9M80 120.9h.1M80 131.6h.1M80 136.9h.1M80 120.9v5.3M80 131.6v8.9M90.7 120.9h.1M90.7 120.9v21.3"/>
<path d="M103.1 128h.1M103.1 133.3h.1M103.1 128v5.3M103.1 133.3h8.9M112 128h.1M112 133.3h.1M112 128v8.9M124.5 120.9h.1M124.5 129.8h.1M124.5 133.3h.1M124.5 120.9h21.3M124.5 120.9v3.6"/>
<path d="M124.5 129.8v3.5M124.5 133.3h8.8M133.3 120.9h.1M133.3 129.8h.1M133.3 133.3h.1M133.3 120.9v3.6M133.3 129.8v7.1M145.8 138.7h.1M145.8 120.9h.1M145.8 138.7h53.3M145.8 120.9v17.8M151.1 136.9h.1"/>
<path d="M151.1 136.9h48M62.2 144h.1M62.2 152.9h.1M62.2 158.2h.1M62.2 144h136.9M62.2 152.9v5.3M62.2 158.2h8.9M71.1 144h.1M71.1 152.9h.1M71.1 158.2h.1M71.1 144v3.6M71.1 152.9v8.9"/>
<path d="M81.8 145.8h.1M81.8 145.8v32M81.8 145.8h117.3M90.7 142.2h.1M90.7 142.2h108.4M99.6 147.6h.1M99.6 147.6v30.2M99.6 147.6h99.5M117.3 158.2h.1M117.3 158.2v1.8M135.1 149.4h.1M135.1 149.4v28.4"/>
<path d="M135.1 149.4h64M176 151.1h.1M176 151.1v19.6M176 151.1h23.1M195.6 156.5h.1M195.6 156.5v3.5M195.6 156.5h3.5M46.2 172.5h.1M46.2 168.9h.1M46.2 172.5h5.4M46.2 168.9v3.6M60.5 172.5h.1"/>
<path d="M60.5 172.5h39.1M64 172.5h.1M64 172.5v5.3M72.9 172.5h.1M72.9 172.5v5.3M81.8 172.5h.1M90.7 172.5h.1M90.7 172.5v5.3M99.6 172.5h.1M117.3 172.5h.1M117.3 172.5h17.8M117.3 168.9v8.9"/>
<path d="M126.2 172.5h.1M126.2 172.5v5.3M135.1 172.5h.1M140.5 161.8h.1M140.5 165.4h.1M140.5 161.8v3.6M140.5 165.4h5.3M154.7 165.4h.1M154.7 165.4h21.3M158.2 165.4h.1M158.2 176h.1M158.2 165.4v5.3"/>
<path d="M158.2 176v8.9M167.1 165.4h.1M167.1 176h.1M167.1 165.4v5.3M167.1 176v5.4M176 165.4h.1M176 176h.1M176 176v5.4h-17.8M64 183.1h.1M64 188.5h.1M64 183.1v8.9M64 188.5h17.8"/>
<path d="M72.9 188.5h.1M72.9 183.1h.1M72.9 183.1v5.4M81.8 183.1h.1M81.8 188.5h.1M81.8 183.1v5.4M90.7 183.1h.1M90.7 188.5h.1M90.7 188.5h8.9M90.7 183.1v5.4M99.6 183.1h.1M99.6 188.5h.1"/>
<path d="M99.6 183.1v8.9M117.3 183.1h.1M117.3 188.5h.1M117.3 183.1v8.9M126.2 183.1h.1M126.2 188.5h.1M126.2 183.1v5.4M135.1 183.1h.1M135.1 183.1v5.4h-17.8M158.2 181.4h.1M167.1 181.4h.1"/>
</g>
<g fill="#f0f" stroke="#f0f" stroke-width=".17">
<circle cx="188.4" cy="96" r=".32"/>
<circle cx="218.7" cy="88.9" r=".32"/>
<circle cx="188.4" cy="108.4" r=".32"/>
<circle cx="218.7" cy="108.4" r=".32"/>
<circle cx="213.3" cy="108.4" r=".32"/>
<circle cx="56.9" cy="71.1" r=".32"/>
<circle cx="48" cy="74.7" r=".32"/>
<circle cx="53.3" cy="120.9" r=".32"/>
<circle cx="80" cy="136.9" r=".32"/>
<circle cx="71.1" cy="158.2" r=".32"/>
<circle cx="71.1" cy="144" r=".32"/>
<circle cx="80" cy="120.9" r=".32"/>
<circle cx="71.1" cy="120.9" r=".32"/>
<circle cx="64" cy="172.4" r=".32"/>
<circle cx="72.9" cy="172.4" r=".32"/>
<circle cx="64" cy="188.4" r=".32"/>
<circle cx="62.2" cy="144" r=".32"/>
<circle cx="62.2" cy="120.9" r=".32"/>
<circle cx="72.9" cy="188.4" r=".32"/>
<circle cx="99.5" cy="188.4" r=".32"/>
<circle cx="99.5" cy="172.4" r=".32"/>
<circle cx="81.8" cy="172.4" r=".32"/>
<circle cx="112" cy="117.3" r=".32"/>
<circle cx="133.3" cy="120.9" r=".32"/>
<circle cx="133.3" cy="133.3" r=".32"/>
<circle cx="112" cy="133.3" r=".32"/>
<circle cx="126.2" cy="172.4" r=".32"/>
<circle cx="117.3" cy="188.4" r=".32"/>
<circle cx="126.2" cy="188.4" r=".32"/>
<circle cx="135.1" cy="172.4" r=".32"/>
<circle cx="167.1" cy="165.3" r=".32"/>
<circle cx="167.1" cy="181.3" r=".32"/>
<circle cx="158.2" cy="181.3" r=".32"/>
<circle cx="176" cy="165.3" r=".32"/>
<circle cx="158.2" cy="165.3" r=".32"/>
<circle cx="117.3" cy="172.4" r=".32"/>
<circle cx="90.7" cy="172.4" r=".32"/>
<circle cx="163.6" cy="14.2" r=".32"/>
<circle cx="163.6" cy="74.7" r=".32"/>
<circle cx="170.7" cy="76.4" r=".32"/>
</g>
<text font-size="3.3" fill="#00f" x="7.1" y="9.8">GMSL1</text>
<text font-size="2.6" x="253" y="191.8">https://www.seeedstudio.com</text>
<g font-size="2.3" fill="#00f">
<text x="135.1" y="32.4">1 of 2</text>
<text x="216.9" y="139.1">2 of 2</text>
</g>
<text font-size="2.3" fill="#800000" x="258.4" y="197.5">GMSL2 Adapter Board For J501</text>
<g font-size="1.6">
<text x="161.8" y="10.3">VDD_1V8</text>
<text x="119.7" y="29.8">39</text>
<text x="157.7" y="29.8">23</text>
<text x="119.7" y="31.6">40</text>
<text x="119.7" y="35.2">33</text>
<text x="157.7" y="33.4">22</text>
<text x="119.7" y="37">34</text>
<text x="119.7" y="40.5">31</text>
<text x="157.7" y="38.7">18</text>
<text x="119.7" y="42.3">32</text>
<text x="119.7" y="47.6">36</text>
<text x="119.7" y="45.8">35</text>
<text x="157.7" y="42.3">19</text>
<text x="157.7" y="47.6">10</text>
<text x="119.7" y="53">38</text>
<text x="119.7" y="51.2">37</text>
<text x="157.7" y="51.2">9</text>
<text x="46.2" y="56.6">VDD_1V8</text>
<text x="55.1" y="56.6">VDD_1V8</text>
<text x="119.7" y="58.3">42</text>
<text x="119.7" y="56.5">41</text>
<text x="157.7" y="56.5">5</text>
<text x="157.7" y="60.1">6</text>
<text x="119.7" y="67.2">11</text>
<text x="120.6" y="70.7">4</text>
<text x="157.7" y="67.2">1</text>
<text x="157.7" y="69">2</text>
<text x="157.7" y="70.7">3</text>
<text x="211.6" y="69.7">GPIO</text>
<text x="119.7" y="74.3">25</text>
<text x="157.7" y="72.5">12</text>
<text x="157.7" y="74.3">13</text>
<text x="157.7" y="76.1">14</text>
<text x="211.6" y="73.2">GPIO</text>
<text x="211.6" y="75">GP68</text>
<text x="119.7" y="81.4">29</text>
<text x="119.7" y="79.6">28</text>
<text x="157.7" y="83.2">15</text>
<text x="119.7" y="86.7">27</text>
<text x="119.7" y="85">26</text>
<text x="157.7" y="85">16</text>
<text x="157.7" y="86.7">17</text>
<text x="195.2" y="88.5">4</text>
<text x="209.3" y="88.5">3</text>
<text x="122.7" y="94.4">vqfn56_0d5_8x8x0_9mm</text>
<text x="195.2" y="95.6">1</text>
<text x="209.3" y="95.6">2</text>
<text x="122.7" y="96.7">VQFN-56_8x8mm</text>
<text x="122.7" y="99">CFG0: LOW</text>
<text x="122.7" y="100.6">CFG1: LOW</text>
<text x="122.7" y="102.1">Device Address: 0x27</text>
<text x="122.7" y="103.7">MODE: COAX GMSL2 3Gbps</text>
<text x="197.4" y="103.3">20ppm,18pF</text>
<text x="51.6" y="115.2">VDD_1V2</text>
<text x="202.4" y="136.5">8</text>
<text x="237.7" y="136.5">54</text>
<text x="201.5" y="138.3">20</text>
<text x="201.5" y="141.9">55</text>
<text x="201.5" y="143.6">56</text>
<text x="237.7" y="143.6">50</text>
<text x="237.7" y="141.9">51</text>
<text x="237.7" y="140.1">52</text>
<text x="237.7" y="138.3">53</text>
<text x="201.5" y="147.2">21</text>
<text x="201.5" y="149">24</text>
<text x="202.4" y="145.4">7</text>
<text x="237.7" y="149">47</text>
<text x="237.7" y="147.2">48</text>
<text x="237.7" y="145.4">49</text>
<text x="201.5" y="150.8">30</text>
<text x="237.7" y="154.3">44</text>
<text x="237.7" y="152.5">45</text>
<text x="237.7" y="150.8">46</text>
<text x="115.6" y="156.1">VDD_1V8</text>
<text x="138.7" y="159.7">VDD_1V2</text>
<text x="201.5" y="156.1">57</text>
<text x="237.7" y="156.1">43</text>
<text x="44.4" y="166.8">VDD_1V8</text>
<text x="204.5" y="163.8">vqfn56_0d5_8x8x0_9mm</text>
<text x="204.5" y="166.1">VQFN-56_8x8mm</text>
<text x="252.8" y="196">Title:</text>
<text x="229" y="200.7">Size:</text>
<text x="236.1" y="200.7">Document Number:</text>
<text x="282.4" y="200.7">Rev:</text>
<text x="229" y="205.4">Draw By: qxn</text>
<text x="247.7" y="205.4">Date: Monday, June 17, 2024</text>
<text x="279.7" y="205.4">Sheet: 4</text>
<text x="287.3" y="205.4">of 7</text>
</g>
<g font-size="1.6" fill="#000080">
<text x="165.4" y="19.2">R63</text>
<text x="165.4" y="21">10K</text>
<text x="172.5" y="19.2">R64</text>
<text x="172.5" y="21">10K</text>
<text x="122.7" y="26.3">U1A</text>
<text x="179.6" y="67.2">R22</text>
<text x="192" y="67.2">0R</text>
<text x="49.8" y="81.4">R6</text>
<text x="49.8" y="83.2">10K</text>
<text x="58.7" y="81.4">R3</text>
<text x="58.7" y="83.2">10K</text>
<text x="170.7" y="85">R2</text>
<text x="183.1" y="85">0R</text>
<text x="197.4" y="86.8">X1</text>
<text x="122.7" y="92.1">MAX96724RGTNV</text>
<text x="168.9" y="93.9">R1</text>
<text x="168.9" y="95.7">402R</text>
<text x="190.2" y="101">C1</text>
<text x="197.4" y="99.2">25MHz 18pF</text>
<text x="220.5" y="101">C2</text>
<text x="190.2" y="102.8">22pF</text>
<text x="220.5" y="102.8">27pF</text>
<text x="104.9" y="124.1">C42</text>
<text x="104.9" y="125.9">10uF</text>
<text x="113.8" y="124.1">C43</text>
<text x="113.8" y="125.9">10nF</text>
<text x="126.2" y="125.9">C44</text>
<text x="135.1" y="125.9">C45</text>
<text x="55.1" y="127.7">C36</text>
<text x="55.1" y="129.5">10uF</text>
<text x="72.9" y="127.7">C32</text>
<text x="72.9" y="129.5">10nF</text>
<text x="81.8" y="127.7">C33</text>
<text x="81.8" y="129.5">100nF</text>
<text x="126.2" y="127.7">10uF</text>
<text x="135.1" y="127.7">10nF</text>
<text x="204.5" y="133">U1B</text>
<text x="64" y="149">C34</text>
<text x="72.9" y="149">C35</text>
<text x="64" y="150.8">10nF</text>
<text x="72.9" y="150.8">100nF</text>
<text x="204.5" y="161.5">MAX96724RGTNV</text>
<text x="119.1" y="163.2">R26</text>
<text x="119.1" y="165">0R</text>
<text x="142.2" y="165">R25</text>
<text x="154.7" y="165">0R</text>
<text x="48" y="172.1">R27</text>
<text x="60.5" y="172.1">0R</text>
<text x="160" y="172.1">C49</text>
<text x="160" y="173.9">10uF</text>
<text x="168.9" y="172.1">C50</text>
<text x="168.9" y="173.9">10nF</text>
<text x="177.8" y="172.1">C51</text>
<text x="177.8" y="173.9">100nF</text>
<text x="65.8" y="179.2">C37</text>
<text x="74.7" y="179.2">C38</text>
<text x="83.6" y="179.2">C39</text>
<text x="92.5" y="179.2">C40</text>
<text x="101.3" y="179.2">C41</text>
<text x="119.1" y="179.2">C46</text>
<text x="128" y="179.2">C47</text>
<text x="136.9" y="179.2">C48</text>
<text x="65.8" y="181">10uF</text>
<text x="74.7" y="181">10nF</text>
<text x="83.6" y="181">100nF</text>
<text x="92.5" y="181">10nF</text>
<text x="101.3" y="181">100nF</text>
<text x="119.1" y="181">10uF</text>
<text x="128" y="181">10nF</text>
<text x="136.9" y="181">100nF</text>
</g>
<g font-size="1.6" fill="#800000">
<text x="165.4" y="22.8">1%</text>
<text x="172.5" y="22.8">1%</text>
<text x="165.4" y="24.6">R0402</text>
<text x="172.5" y="24.6">R0402</text>
<text x="192" y="69">5%</text>
<text x="49.8" y="85">1%</text>
<text x="49.8" y="86.8">R0402</text>
<text x="58.7" y="85">1%</text>
<text x="58.7" y="86.8">R0402</text>
<text x="170.7" y="86.8">R0402</text>
<text x="183.1" y="86.8">5%</text>
<text x="168.9" y="97.4">1%</text>
<text x="168.9" y="99.2">R0603</text>
<text x="197.4" y="101">x4-smd-2_5x2_0x1_0mm</text>
<text x="190.2" y="106.3">C0402</text>
<text x="190.2" y="104.6">50V,NPO</text>
<text x="220.5" y="106.3">C0402</text>
<text x="220.5" y="104.6">50V,NPO</text>
<text x="55.1" y="131.2">10V,X5R</text>
<text x="72.9" y="131.2">50V,X7R</text>
<text x="81.8" y="131.2">25V,X7R</text>
<text x="104.9" y="129.5">C0603</text>
<text x="104.9" y="127.7">10V,X5R</text>
<text x="113.8" y="129.5">C0402</text>
<text x="113.8" y="127.7">50V,X7R</text>
<text x="126.2" y="131.2">C0603</text>
<text x="126.2" y="129.5">10V,X5R</text>
<text x="135.1" y="131.2">C0402</text>
<text x="135.1" y="129.5">50V,X7R</text>
<text x="55.1" y="133">C0603</text>
<text x="72.9" y="133">C0402</text>
<text x="81.8" y="133">C0402</text>
<text x="64" y="154.3">C0402</text>
<text x="64" y="152.6">50V,X7R</text>
<text x="72.9" y="154.3">C0402</text>
<text x="72.9" y="152.6">25V,X7R</text>
<text x="119.1" y="166.8">5%</text>
<text x="142.2" y="166.8">R0402</text>
<text x="154.7" y="166.8">5%</text>
<text x="48" y="173.9">R0402</text>
<text x="60.5" y="173.9">5%</text>
<text x="119.1" y="168.6">R0402</text>
<text x="160" y="177.5">C0603</text>
<text x="160" y="175.7">10V,X5R</text>
<text x="168.9" y="177.5">C0402</text>
<text x="168.9" y="175.7">50V,X7R</text>
<text x="177.8" y="177.5">C0402</text>
<text x="177.8" y="175.7">25V,X7R</text>
<text x="65.8" y="184.6">C0603</text>
<text x="65.8" y="182.8">10V,X5R</text>
<text x="74.7" y="184.6">C0402</text>
<text x="74.7" y="182.8">50V,X7R</text>
<text x="83.6" y="184.6">C0402</text>
<text x="83.6" y="182.8">25V,X7R</text>
<text x="92.5" y="184.6">C0402</text>
<text x="92.5" y="182.8">50V,X7R</text>
<text x="101.3" y="184.6">C0402</text>
<text x="101.3" y="182.8">25V,X7R</text>
<text x="119.1" y="184.6">C0603</text>
<text x="119.1" y="182.8">10V,X5R</text>
<text x="128" y="184.6">C0402</text>
<text x="128" y="182.8">50V,X7R</text>
<text x="136.9" y="184.6">C0402</text>
<text x="136.9" y="182.8">25V,X7R</text>
<text x="230.8" y="202.7">A3</text>
<text x="249.5" y="201.6">04 GMSL1</text>
<text x="284.1" y="202.7">v1.0</text>
</g>
<g font-size="1.6" fill="#f00">
<text x="81.8" y="30.6">[7]</text>
<text x="81.8" y="32.4">[7]</text>
<text x="81.8" y="35.9">[7]</text>
<text x="93.8" y="32.6">CSI_0_CLK_N</text>
<text x="93.9" y="30.8">CSI_0_CLK_P</text>
<text x="199.7" y="30.8">SIOAP</text>
<text x="199.7" y="34.3">SIOAN</text>
<text x="218.7" y="30.6">[6]</text>
<text x="218.7" y="34.2">[6]</text>
<text x="81.8" y="41.3">[7]</text>
<text x="81.8" y="37.7">[7]</text>
<text x="93.8" y="37.9">CSI_1_CLK_N</text>
<text x="93.9" y="36.1">CSI_1_CLK_P</text>
<text x="95" y="41.4">CSI_0_D0_P</text>
<text x="199.7" y="39.7">SIOBP</text>
<text x="218.7" y="39.5">[6]</text>
<text x="81.8" y="43.1">[7]</text>
<text x="81.8" y="46.6">[7]</text>
<text x="94.9" y="43.2">CSI_0_D0_N</text>
<text x="95" y="46.8">CSI_0_D1_P</text>
<text x="199.7" y="43.2">SIOBN</text>
<text x="218.7" y="43.1">[6]</text>
<text x="81.8" y="48.4">[7]</text>
<text x="81.8" y="51.9">[7]</text>
<text x="81.8" y="53.7">[7]</text>
<text x="94.9" y="48.6">CSI_0_D1_N</text>
<text x="94.9" y="53.9">CSI_1_D0_N</text>
<text x="95" y="52.1">CSI_1_D0_P</text>
<text x="199.7" y="48.6">SIOCP</text>
<text x="199.7" y="52.1">SIOCN</text>
<text x="218.7" y="48.4">[6]</text>
<text x="218.7" y="51.9">[6]</text>
<text x="81.8" y="57.3">[7]</text>
<text x="81.8" y="59.1">[7]</text>
<text x="94.9" y="59.2">CSI_1_D1_N</text>
<text x="95" y="57.4">CSI_1_D1_P</text>
<text x="199.7" y="57.4">SIODP</text>
<text x="218.7" y="57.3">[6]</text>
<text x="199.7" y="61">SIODN</text>
<text x="218.7" y="60.8">[6]</text>
<text x="81.8" y="67.9">[7]</text>
<text x="93.9" y="68.1">CAM0_PWDN</text>
<text x="199.7" y="71.7">CAM0_RST</text>
<text x="199.7" y="68.1">CAM_FRSYNC</text>
<text x="217.3" y="71.5">[5,7]</text>
<text x="217.3" y="67.9">[5,7]</text>
<text x="199.7" y="75.2">CAM_LOCK0</text>
<text x="199.7" y="77">CAM_ERROR0</text>
<text x="218.7" y="75.1">[7]</text>
<text x="218.7" y="76.8">[7]</text>
<text x="81.8" y="82.2">[7]</text>
<text x="81.8" y="80.4">[7]</text>
<text x="93.6" y="80.6">I2C_GP4_DAT</text>
<text x="93.7" y="82.3">I2C_GP4_CLK</text>
<text x="79" y="85.7">[3,5,7]</text>
<text x="79" y="87.5">[3,5,7]</text>
<text x="93.6" y="85.9">I2C_GP7_DAT</text>
<text x="93.7" y="87.7">I2C_GP7_CLK</text>
</g>
<g font-size="1.6" fill="#004080">
<text x="123.6" y="32.7">CKAN</text>
<text x="123.6" y="30.9">CKAP</text>
<text x="150.6" y="34.5">SIOAN</text>
<text x="150.7" y="30.9">SIOAP</text>
<text x="123.6" y="38.1">CKCN</text>
<text x="123.6" y="36.3">CKCP</text>
<text x="123.6" y="41.6">DA0P</text>
<text x="150.7" y="39.8">SIOBP</text>
<text x="123.6" y="43.4">DA0N</text>
<text x="123.6" y="46.9">DA1P</text>
<text x="150.6" y="43.4">SIOBN</text>
<text x="123.6" y="48.7">DA1N</text>
<text x="123.6" y="52.3">DA2P</text>
<text x="150.5" y="52.3">SIOCN</text>
<text x="150.6" y="48.7">SIOCP</text>
<text x="123.6" y="54.1">DA2N</text>
<text x="123.6" y="59.4">DA3N</text>
<text x="123.6" y="57.6">DA3P</text>
<text x="150.6" y="57.6">SIODP</text>
<text x="150.5" y="61.2">SIODN</text>
<text x="123.6" y="71.8">CFG0</text>
<text x="123.6" y="68.3">PWDNB</text>
<text x="151.3" y="68.3">MFP0</text>
<text x="151.3" y="70.1">MFP1</text>
<text x="151.3" y="71.8">MFP2</text>
<text x="123.6" y="75.4">CFG1/MFP6</text>
<text x="151.3" y="73.6">MFP3</text>
<text x="151.3" y="75.4">MFP4</text>
<text x="151.3" y="77.2">MFP5</text>
<text x="123.6" y="82.5">SCL</text>
<text x="123.6" y="80.7">SDA</text>
<text x="123.6" y="87.8">SCL1/MFP8</text>
<text x="123.6" y="86.1">SDA1/MFP7</text>
<text x="149.7" y="84.3">X1/OSC</text>
<text x="151.3" y="87.8">XRES</text>
<text x="153.6" y="86.1">X2</text>
<text x="205.4" y="137.6">CAP_VDD</text>
<text x="230.6" y="137.6">NC_12</text>
<text x="205.4" y="139.4">CAP_VDD_2</text>
<text x="205.4" y="143">VDD</text>
<text x="230.6" y="141.2">NC_10</text>
<text x="230.6" y="139.4">NC_11</text>
<text x="231.5" y="143">NC_9</text>
<text x="205.4" y="144.7">VDD_2</text>
<text x="205.4" y="146.5">VDD18</text>
<text x="205.4" y="148.3">VDD18_2</text>
<text x="231.5" y="148.3">NC_6</text>
<text x="231.5" y="146.5">NC_7</text>
<text x="231.5" y="144.7">NC_8</text>
<text x="205.4" y="150.1">VDDIO</text>
<text x="205.4" y="151.9">VTERM</text>
<text x="231.5" y="155.4">NC_2</text>
<text x="231.5" y="153.6">NC_3</text>
<text x="231.5" y="151.9">NC_4</text>
<text x="231.5" y="150.1">NC_5</text>
<text x="205.4" y="157.2">GND</text>
<text x="233.3" y="157.2">NC</text>
</g>
<g font-size="1.6" fill="#808080">
<text x="49.8" y="63.7">R5</text>
<text x="49.8" y="65.4">DNP</text>
<text x="58.7" y="63.7">R4</text>
<text x="58.7" y="65.4">DNP</text>
<text x="49.8" y="67.2">1%</text>
<text x="49.8" y="69">R0402</text>
<text x="58.7" y="67.2">1%</text>
<text x="58.7" y="69">R0402</text>
<text x="180.5" y="69.9">TP25</text>
<text x="180.5" y="73.4">TP26</text>
</g>
<g font-size="1.3">
<text x="30.8" y="1.3">5</text>
<text x="88.8" y="1.3">4</text>
<text x="146.9" y="1.3">3</text>
<text x="205" y="1.3">2</text>
<text x="263.1" y="1.3">1</text>
<text x=".5" y="28.4">D</text>
<text x="292.6" y="28.4">D</text>
<text x=".5" y="79.5">C</text>
<text x="292.6" y="79.5">C</text>
<text x=".5" y="130.6">B</text>
<text x="292.6" y="130.6">B</text>
<text x=".5" y="181.7">A</text>
<text x="292.6" y="181.7">A</text>
<text x="30.8" y="207.4">5</text>
<text x="88.8" y="207.4">4</text>
<text x="146.9" y="207.4">3</text>
<text x="205" y="207.4">2</text>
<text x="263.1" y="207.4">1</text>
</g>
<g font-size="1.1" fill="#f00">
<text x="105.2" y="30.6">OUT</text>
<text x="105.2" y="32.4">OUT</text>
<text x="105.2" y="36">OUT</text>
<text x="195.9" y="30.6">OUT</text>
<text x="195.9" y="34.2">OUT</text>
<text x="105.2" y="41.3">OUT</text>
<text x="105.2" y="37.8">OUT</text>
<text x="195.9" y="39.5">OUT</text>
<text x="105.2" y="43.1">OUT</text>
<text x="105.2" y="46.7">OUT</text>
<text x="195.9" y="43.1">OUT</text>
<text x="105.2" y="48.4">OUT</text>
<text x="105.2" y="52">OUT</text>
<text x="105.2" y="53.8">OUT</text>
<text x="195.9" y="48.4">OUT</text>
<text x="195.9" y="52">OUT</text>
<text x="105.2" y="57.3">OUT</text>
<text x="105.2" y="59.1">OUT</text>
<text x="195.9" y="57.3">OUT</text>
<text x="195.9" y="60.9">OUT</text>
<text x="106.3" y="68">IN</text>
<text x="197" y="71.5">IN</text>
<text x="197" y="68">IN</text>
<text x="195.9" y="75.1">OUT</text>
<text x="195.9" y="76.9">OUT</text>
<text x="106.1" y="80.4">BI</text>
<text x="106.3" y="82.2">IN</text>
<text x="106.1" y="85.8">BI</text>
<text x="106.3" y="87.5">IN</text>
</g>
</svg>
